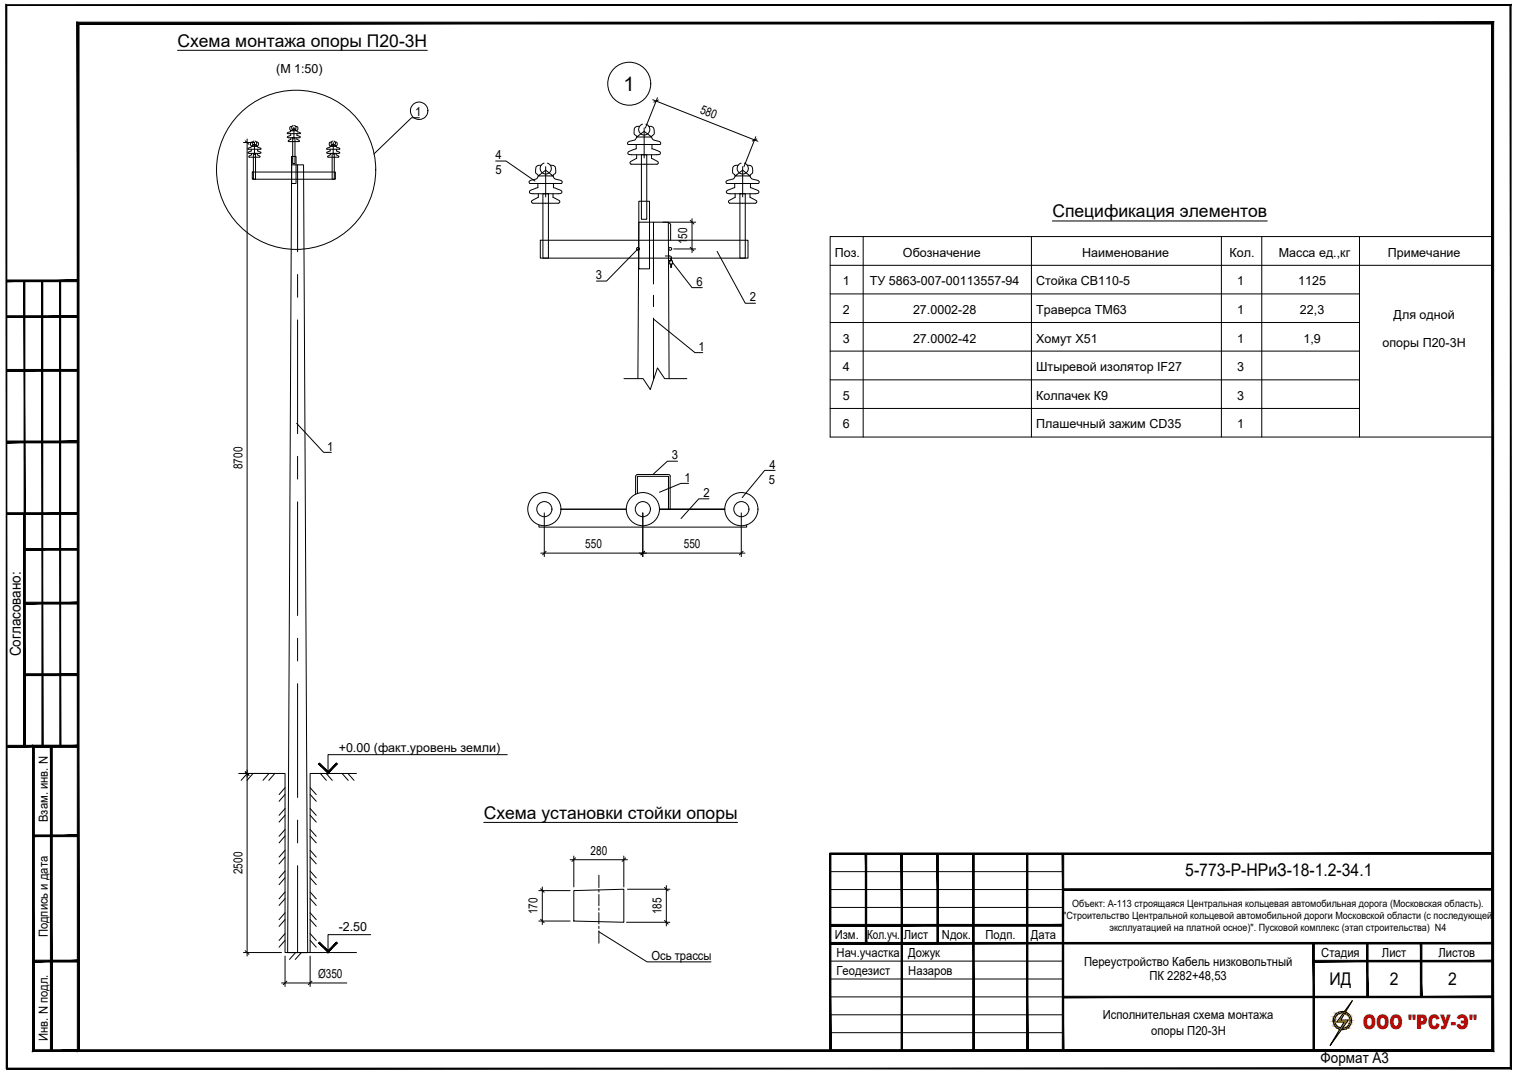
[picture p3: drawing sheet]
<svg xmlns="http://www.w3.org/2000/svg" width="420mm" height="297mm" viewBox="0 0 420 297" stroke-linecap="round" stroke-linejoin="round" font-family="sans-serif">
<!-- layer: Ramka -->
<g fill="#000" stroke="#000" stroke-width=".28">
<path d="M1.8 77.5v.5l19.8-.5zM1.8 78l19.8-.5v.5z"/>
<path d="M11.6 77.7l.2 128.9v-128.9zM11.6 77.7l.2 128.9h-.2z"/>
<path d="M16.6 77.7l.2 128.9v-128.9zM16.6 77.7l.2 128.9h-.2z"/>
<path d="M1.8 87.9h19.8v-.5zM1.8 87.4h19.8l-19.8 .5z"/>
<path d="M1.8 102.8h19.8v-.5zM1.8 102.3h19.8l-19.8 .5z"/>
<path d="M1.8 122.6h19.8v-.5zM1.8 122.1h19.8l-19.8 .5z"/>
<path d="M1.8 141.9v.5l19.8-.5zM1.8 142.4l19.8-.5v.5z"/>
<path d="M6.7 77.7v64.5h.2zM6.7 77.7h.2v64.5z"/>
<path d="M6.8 152.3h14.8v-.5zM6.8 151.8h14.8l-14.8 .5z"/>
<path d="M6.8 167.2h14.8v-.5zM6.8 166.7h14.8l-14.8 .5z"/>
<path d="M6.8 187h14.8v-.5zM6.8 186.5h14.8l-14.8 .5z"/>
<path d="M6.5 142.2v64.4h.5zM6.5 142.2h.5v64.4z"/>
<path d="M1.8 206.8h19.8v-.5zM1.8 206.3h19.8l-19.8 .5z"/>
<path d="M9.3 231.6h12.3v-.5zM9.3 231.1h12.3l-12.3 .5z"/>
<path d="M9.3 266.3h12.3v-.5zM9.3 265.8h12.3l-12.3 .5z"/>
<path d="M1.7 1.3v294.5h.2zM1.7 1.3l.2 .2v294.3zM1.7 1.3l.2 .2 416.3-.2zM1.9 1.5l416.3-.2-.2 .2zM418.2 1.3l-.2 .2 .2 294.4zM418 1.5l.2 294.4-.2-.2zM1.8 295.9h416.4l-.2-.2zM1.8 295.7h416.2l-416.2 .2z"/>
<path d="M14 206.6v84.2h.5zM14 206.6h.5v84.2z"/>
<path d="M21.4 6.1v285l.5-.5zM21.4 6.1l.5 .5v284zM21.4 6.1l.5 .5 391.5-.5zM21.9 6.6l391.5-.5-.5 .5zM413.4 6.1l-.5 .5 .5 284.5zM412.9 6.6l.5 284.5-.5-.5zM21.4 291.1h392l-.5-.5zM21.4 291.1l.5-.5h391z"/>
<path d="M9 291.1h12.6v-.5zM9 291.1l.5-.5h12.1zM9 206.3v84.8l.5-.5zM9 206.3l.5 .5v83.8zM9 206.3l.5 .5 12.1-.5zM9.5 206.8l12.1-.5v.5z"/>
</g>
<g fill="none" stroke="#000" stroke-width=".28">
<path d="M1.8 77.7h19.8M6.8 77.7v49.6M11.7 77.7v128.9M16.7 77.7v128.9M1.8 142.2h19.8M1.8 206.6h19.8M11.7 206.6h.1M1.8 295.8h416.3M371.8 280.5l-1.8 2.4h2.1l-1.1 1.7M371.9 280.4a2.14 2.14 0 0 0-2.4 1.7 2.14 2.14 0 0 0 1.6 2.5M372.1 280.1l2.2-3.1-1.9 3.1a2.52 2.52 0 0 1 1.6 3 2.52 2.52 0 0 1-2.7 1.9l-3.1 4.4 2.6-4.5M372.1 280.1a2.52 2.52 0 0 0-3 1.8 2.52 2.52 0 0 0 1.8 3"/>
<path d="M372.2 280.5l-1.1 1.9h2.1l-1.7 2.3M372.2 280.5a2.14 2.14 0 0 1 1.5 2.3 2.14 2.14 0 0 1-2.1 1.8"/>
</g>
<g fill="#000" stroke="#000" stroke-width=".28">
<path d="M229.6 236.3l.4 54.5v-54.5zM229.6 236.3l.4 54.5h-.4z"/>
<path d="M229.8 236.5h183.4v-.4zM229.8 236.1h183.4l-183.4 .4z"/>
<path d="M412.9 236.3l.5 54.5v-54.5zM412.9 236.3l.5 54.5h-.5z"/>
<path d="M229.8 255.9v.5l64.4-.5zM229.8 256.4l64.4-.5v.5z"/>
<path d="M294.2 246v.4l119-.4zM294.2 246.4l119-.4v.4z"/>
<path d="M229.8 260.9v.4l183.4-.4zM229.8 261.3l183.4-.4v.4z"/>
<path d="M239.5 236.3v24.8h.4zM239.5 236.3h.4v24.8z"/>
<path d="M259.3 236.3v24.8h.4zM259.3 236.3h.4v24.8z"/>
<path d="M294.2 275.8v.4l119-.4zM294.2 276.2l119-.4v.4z"/>
<path d="M378.3 261.1v14.9h.4zM378.3 261.1h.4v14.9z"/>
<path d="M393.1 261.1v14.9h.5zM393.1 261.1h.5v14.9z"/>
<path d="M363.6 266.3h49.6v-.4zM363.6 265.9h49.6l-49.6 .4z"/>
<path d="M229.8 290.7v.3l183.4-.3zM229.8 291l183.4-.3v.3z"/>
<path d="M249.4 236.3v54.5h.4zM249.4 236.3h.4v54.5z"/>
<path d="M269.2 236.3v54.5h.4zM269.2 236.3h.4v54.5z"/>
<path d="M284.1 236.3v54.5h.4zM284.1 236.3h.4v54.5z"/>
<path d="M294 236.3v54.5h.4zM294 236.3h.4v54.5z"/>
<path d="M363.4 261.1v29.7h.4zM363.4 261.1h.4v29.7z"/>
</g>
<path d="M229.8 241.3h64.4M229.8 246.3h64.4M229.8 251.2h64.4M229.8 266.1h64.4M229.8 271h64.4M229.8 276h64.4M229.8 280.9h64.4M229.8 285.9h64.4" fill="none" stroke="#000" stroke-width=".28"/>
<!-- layer: Ramka -->
<g fill="#ffbf00" stroke="#ffbf00" stroke-width=".28">
<path d="M374.3 277l-1.8 3h-.4z"/>
<path d="M371.1 280.1h.8z"/>
<path d="M370.4 284.8h2.3z"/>
<path d="M371.3 285h.5z"/>
<path d="M372.1 280l.4 .1zM372.1 280l.4 .1z"/>
<path d="M372.1 280.1h.4zM372.1 280.1h.3z"/>
<path d="M371.1 280.1h1zM371 280.1h1.1z"/>
<path d="M371 280.1h1.4zM370.7 280.2h1.7zM370.7 280.2h1.7zM370.7 280.2h1.7z"/>
<path d="M370.7 280.2l2.1 .2-.4-.2zM370.2 280.4l.5-.2 2.1 .2zM370.2 280.4h2.6zM370.2 280.4h2.6z"/>
<path d="M370.2 280.4h2.7zM370.2 280.4h2.7z"/>
<path d="M371.4 280.4l1.5 .1zM371.4 280.4l1.5 .1z"/>
<path d="M370.2 280.4h1.2zM370.2 280.4l.8 .1z"/>
<path d="M371.8 280.5h1.2zM371.8 280.5h1.2z"/>
<path d="M372.2 280.5l.9 .1zM372.2 280.5l.9 .1z"/>
<path d="M371.8 280.5h.4zM371.8 280.5l.3 .1z"/>
<path d="M370.1 280.5h.9zM369.9 280.6h.8z"/>
<path d="M372.4 280.6l.8 .1zM372.4 280.6l.8 .1zM372.6 280.7h.6zM372.6 280.7h.6z"/>
<path d="M369.9 280.6h.8zM369.9 280.6l.6 .1z"/>
<path d="M369.9 280.7h.6zM369.9 280.7l.4 .1h-.6z"/>
<path d="M372.6 280.7l.8 .2-.2-.2zM372.6 280.7l.8 .2z"/>
<path d="M372.9 280.9l.6 .2zM372.9 280.9l.6 .2z"/>
<path d="M369.7 280.8l.3 .3 .3-.3zM369.7 280.8l.3 .3h-.5z"/>
<path d="M369.5 281.1h.5zM369.5 281.1h.5z"/>
<path d="M373 281.1l.6 .1-.1-.1zM373 281.1l.6 .1z"/>
<path d="M369.5 281.1l.2 .3 .3-.3zM369.5 281.1l.2 .3h-.4z"/>
<path d="M373.2 281.2l.6 .3-.2-.3zM373.2 281.2l.6 .3h-.4z"/>
<path d="M369.3 281.4h.4zM369.3 281.4l.4 .1z"/>
<path d="M373.4 281.5h.4zM373.4 281.5h.4z"/>
<path d="M369.3 281.5l.3 .3 .1-.3zM369.3 281.5l.3 .3h-.4z"/>
<path d="M373.4 281.5l.6 .4-.2-.4zM373.4 281.5l.6 .4h-.5z"/>
<path d="M373.5 281.9h.5zM373.5 281.9h.5z"/>
<path d="M369.2 281.8l.3 .1 .1-.1zM369.2 281.8l.3 .1h-.4z"/>
<path d="M369.1 281.9l.3 .3 .1-.3zM369.1 281.9l.3 .3h-.4z"/>
<path d="M373.5 281.9l.5 .4v-.4zM373.5 281.9l.5 .4h-.4z"/>
<path d="M373.6 282.3l.4 .1zM373.6 282.3l.4 .1z"/>
<path d="M371.7 280.6l-.6 1.8 1-1.8zM371.7 280.6l-.6 1.8h-.7z"/>
<path d="M369 282.2l.4 .2v-.2zM369 282.2l.4 .2h-.4z"/>
<path d="M369 282.4l.4 .2v-.2zM369 282.4l.4 .2h-.4z"/>
<path d="M373.6 282.4l.4 .3v-.3zM373.6 282.4l.4 .3h-.3z"/>
<path d="M373.7 282.7l.3 .2v-.2zM373.7 282.7l.3 .2h-.4z"/>
<path d="M369 282.6l.4 .3v-.3zM369 282.6l.4 .3h-.4z"/>
<path d="M370.4 282.4l2.4 .5 .4-.5zM370.4 282.4l2.4 .5h-2.8z"/>
<path d="M369 282.9l.4 .1zM369 282.9l.4 .1z"/>
<path d="M373.6 282.9l.4 .2v-.2zM373.6 282.9l.4 .2h-.4z"/>
<path d="M373.6 283.1l.3 .2 .1-.2zM373.6 283.1l.3 .2h-.4z"/>
<path d="M369 283l.6 .3-.2-.3zM369 283l.6 .3h-.4zM369.2 283.3h.4zM369.2 283.3h.4z"/>
<path d="M373.5 283.3h.4zM373.5 283.3l.3 .2z"/>
<path d="M369.2 283.3l.5 .4-.1-.4zM369.2 283.3l.5 .4h-.4z"/>
<path d="M373.5 283.5l.2 .3 .1-.3zM373.5 283.5l.2 .3h-.5z"/>
<path d="M369.3 283.7l.5 .1zM369.3 283.7l.5 .1z"/>
<path d="M373.2 283.8h.5zM373.2 283.8h.5z"/>
<path d="M369.3 283.8l.7 .2-.2-.2zM369.3 283.8l.7 .2h-.5z"/>
<path d="M373.2 283.8l.3 .3 .2-.3zM373.2 283.8l.3 .3h-.5z"/>
<path d="M373 284.1h.5zM373 284.1l.4 .1z"/>
<path d="M369.5 284l.7 .2zM369.5 284l.7 .2z"/>
<path d="M369.6 284.2l.7 .1zM369.6 284.2l.7 .1z"/>
<path d="M372.9 284.2l.3 .2 .2-.2zM372.7 284.4l.2-.2 .3 .2z"/>
<path d="M369.7 284.3l1 .2zM369.7 284.3l1 .2h-.8z"/>
<path d="M372.7 284.4l.4 .1 .1-.1zM372.3 284.5l.4-.1 .4 .1z"/>
<path d="M369.9 284.5h.8zM369.9 284.5h.8z"/>
<path d="M372.3 284.5h.8zM372.3 284.5h.8z"/>
<path d="M372.1 282.9l-.5 1.7 1.2-1.7zM372.1 282.9l-.5 1.7h-.6z"/>
<path d="M370 284.5l1 .1zM370 284.5l1 .1z"/>
<path d="M372.3 284.5h.8zM371.9 284.6h1z"/>
<path d="M370.1 284.6h1.5zM370.1 284.6h1.4z"/>
<path d="M371.9 284.6h1zM371.5 284.7h1.3z"/>
<path d="M370.1 284.6l1.4 .1zM370.1 284.6l1.4 .1z"/>
<path d="M370.2 284.7h2.6zM370.2 284.7l2.5 .1zM370.4 284.8h2.3z"/>
<path d="M370.4 284.8l1.8 .1 .5-.1zM370.4 284.8l1.8 .1zM370.8 284.9h1.4zM370.8 284.9h1.4z"/>
<path d="M370.8 284.9h1.4zM370.8 284.9l1 .1z"/>
<path d="M370.8 285h.5zM370.8 285h.5zM370.8 285h.5l-3.1 4.4z"/>
</g>
<!-- layer: 0 -->
<g fill="none" stroke="#000" stroke-width=".28">
<path d="M49.1 13.9h69.2M67.4 39.5h3v3.3M67.9 39l1 1M68.4 38.5v226.2M69.9 39.3h-.2a.71 .71 0 0 0-.1 1.2l-.1 .3-.9 .3v.2h3.6v-.3l-.6-.1a.4 .4 0 0 1-.3-.4 .4 .4 0 0 1 .2-.4v-.6l-.6-.2M70.3 39.1a.61 .61 0 0 0-.3 .9 .61 .61 0 0 0 .9 0 .61 .61 0 0 0-.3-.9M80.5 37v.5l-.9 .3v.3h3.5l-.1-.3-.8-.3v-.5M80.5 36.2l.9-.6 .8 .6zM80.5 38.1v.4l-.7 .5 .1 .2h2.8l.2-.2-.7-.5v-.4M80.8 35l-.4 .1a.95 .95 0 0 0 .1 1.2l-.2 .2-.7 .2-.1 .3h3.6l-.1-.3-.6-.2-.2-.2a.83 .83 0 0 0-.1-1.3h-.2M81 38.1h.6v7.2h-.6zM81.1 34.7a.61 .61 0 0 0-.3 1 .61 .61 0 0 0 1 0 .61 .61 0 0 0-.3-1"/>
<path d="M81.4 35.2v3.3M91.7 39.3h-.2a.71 .71 0 0 0-.1 1.2l-.1 .3-.8 .2-.1 .3h3.7v-.2l-.7-.2a.4 .4 0 0 1-.3-.4 .4 .4 0 0 1 .2-.4v-.6l-.6-.2M92.1 39.1a.61 .61 0 0 0-.3 .9 .61 .61 0 0 0 .9 0 .61 .61 0 0 0-.3-.9M92.2 39.5v3.3M116.1 32.6h-2.2l-10.4 10M176.2 37.9l2.1-1.5 2.1 1.5zM177 35a1.15 1.15 0 0 0-1.2 .3 1.15 1.15 0 0 0-.3 1.1v.7a.87 .87 0 0 1 .5 1.3 2.99 2.99 0 0 1-2 .8 .4 .4 0 0 0-.3 .4 .4 .4 0 0 0 .2 .4h8.8a.43 .43 0 0 0-.1-.8l-1-.3a1.12 1.12 0 0 1-1.2-1.2 1.39 1.39 0 0 0 .6-2l-.2-.4-.5-.3h-.7M177.8 34.4a1.55 1.55 0 0 0-.7 2.3 1.55 1.55 0 0 0 2.5 0 1.55 1.55 0 0 0-.8-2.3M178.3 35.4v8.3M180.7 27.6l29.1 11.5M182 27.1l-3.4 8.3M182.2 27.7l-1.2 .6"/>
<path d="M209.2 37.8l-3.3 8.4M209.5 38.5l-1.3 .5M69.5 41.3v.5l-.8 .4v.2h3.5v-.2l-.9-.4v-.5M69.6 40.5l.8-.6 .9 .6zM69.6 42.5v.3l-.7 .4v.2l3 .1 .1-.2-.8-.5v-.3M69.8 47.6h23v2h-23zM70.1 42.5h.6v7.1h-.6zM80.7 43.3h1.2v7.5h-1.2zM80.7 43.3v2M82.4 45.6v24.1M91.4 40.5l.8-.6 .9 .6zM91.4 41.3v.5l-.9 .4v.2h3.5v-.2l-.9-.4v-.5"/>
<path d="M91.4 42.5v.3l-.7 .5 .1 .2 3-.1-.1-.2-.7-.4v-.3M91.9 42.5h.6v7.1h-.6zM137.2 44.6h2.9l8 5.5M148.9 50.8v1.1l-1.9 .7a.49 .49 0 0 0-.5 .5 .49 .49 0 0 0 .6 .5h7.4l1-.2-.2-.7-2.1-.8v-1.1M149 48.7l2-1.6 2.1 1.6zM149 53.6v1l-1.8 .9-.1 .4 .2 .3h7.5l.2-.3-.2-.4-1.7-.9v-1M149.7 45.8a1.19 1.19 0 0 0-1.5 1.4l.1 .6a.94 .94 0 0 1 .5 1.4l-.3 .3-.8 .2a.94 .94 0 0 0-1.2 .8l.2 .3h8.7a.56 .56 0 0 0 .1-.7 .56 .56 0 0 0-.7-.3 1.32 1.32 0 0 1-1.7-1.3 1.48 1.48 0 0 0 .8-1.4 1.48 1.48 0 0 0-.8-1.3h-.8M150.3 53.6h1.5v17.9h-1.5zM150.6 45.2a1.55 1.55 0 0 0-.8 2.3 1.55 1.55 0 0 0 2.5 0 1.55 1.55 0 0 0-.8-2.3M151 46.1v8.4M176.1 40v1.2l-1.9 .7a.47 .47 0 0 0-.4 .5 .47 .47 0 0 0 .5 .4h8a.47 .47 0 0 0 .5-.4 .47 .47 0 0 0-.5-.5l-1.8-.7v-1.2M176.2 42.8v1l-1.7 1-.1 .3 .2 .4h7.3l.3-.4-.1-.3-1.8-1v-1"/>
<path d="M176.8 55.7h3v18.7h-3zM177.5 42.8h1.5v17.9h-1.5zM203.4 50.8v1.1l-2.1 .8-.3 .3 .2 .5 .8 .1h7l.9-.1 .1-.5-.2-.3-2.1-.8v-1.1M203.4 48.7l2.2-1.6 2 1.6zM203.5 53.6v1l-1.8 .9-.1 .4 .3 .3h7.4l.2-.3-.1-.4-1.8-.9v-1M204.2 45.8a1.19 1.19 0 0 0-1.4 1.4v.6a1 1 0 0 1 .6 1.3 1 1 0 0 1-1.2 .6l-.5 .1a.56 .56 0 0 0-.7 .3 .56 .56 0 0 0 .2 .7h8.7a.56 .56 0 0 0 .2-.7 .56 .56 0 0 0-.7-.3 1.32 1.32 0 0 1-1.7-1.3 1.52 1.52 0 0 0-.1-2.7h-.8M204.8 53.6h1.5v17.9h-1.5zM205.1 45.2a1.55 1.55 0 0 0-.8 2.3 1.55 1.55 0 0 0 2.5 0 1.55 1.55 0 0 0-.8-2.3M205.6 46.1v8.4M82.4 76v6.3M149.5 66.5h57.5v5h-57.5zM176.6 68.9l-8.7 8.9h-2.8"/>
<path d="M180.9 61.5v17.1M183.5 61.5h9.1M184.1 70.9h.2M184.4 70.9h.3M184.8 70.9h.3M185 61.5l.6 .6v4.4M185.2 70.9h.3M185.4 72.2h.7v.9h-.7zM185.6 71l.2 .1M185.6 71.5v.7M185.6 73.1v1M185.8 71.2l.1 1"/>
<path d="M185.9 73.1v1M186.1 72.6l5.4 7h2.9M186.5 68.9h6.1M191 61l1.1 1M191 68.5l1.1 .9M191.5 60.5v9.4M198.5 69.6l7.8 14.3h2.8M229.8 73.4h183.4M238.9 65.5v55.5M285.5 65.5v55.5M291.3 61.2h59.5M338.1 65.5v55.5"/>
<path d="M349.2 65.5v55.5M376.3 65.5v55.5M413.2 65.5h-183.4v55.5h183.4M82.4 88.6v31.5M180.9 81.7v3.2M180.9 88.1v17M180.9 88.3l11.4 9.3h2.2M229.8 81.4h146.5M229.8 89.3h146.5M229.8 97.2h146.5M82.1 117.2l7.5 8h2.1M172.7 104.8h5.3l2 3 2-5.9 2 2.9h6.1"/>
<path d="M176.6 104.8l.2-43.3h8.2l.2 43.3M229.8 105.2h146.5M229.8 113.1h146.5M82.4 126.3v6.3M82.4 138.9v31.5M175.9 131.9v4.9M176 131.8l.5-.4h8.5l.5 .4M176.4 136.7v-4.8h8.6v9.1M185.5 131.9v9.1M187.5 127.7h-2.8l-4 3.7M190.6 133.8h-2.1l-6 2.5M196.2 138.1h-2.8l-4.9 5.5"/>
<path d="M214.5 130.2h-2.8l-6.3 7.6M149.2 145.3v.6h57.5v-.6M149.7 153.1h56.5M150.7 142v12.1M151.2 152.6l-1 1M155.3 141h18M177.9 142v12.1M178.4 152.6l-1 1M200.6 141h-18.1h18.1M205.2 142v12.1M205.7 152.6l-1 1M82.4 176.7v6.3"/>
<path d="M82.4 189.3v31.5M66.1 214.1h12.8v49.6h6.9v-49.6h12.9M67.4 214.1h10.5M67.9 213.7l1 .9M68.4 214.1l-1.7 1.9M70 214.1l-1.6 1.9M74.5 214.1l-1.7 1.9M76.1 214.1l-1.7 1.9M78.9 218.1l-1.7 1.9M78.9 219.9l-1.7 1.9M85.8 218.1l1.7 1.9M85.8 219.9l1.7 1.9"/>
<path d="M88.3 214.1h5.5M88.7 214.1l1.6 1.9M90.3 214.1l1.7 1.9M94.7 214.1l1.7 1.9M96.3 214.1l1.7 1.9M140.4 208.9h-49.6v5M78.9 223.8l-1.7 1.9M78.9 225.7l-1.7 1.9M78.9 229.6l-1.7 1.9M78.9 231.4l-1.7 1.9M78.9 235.4l-1.7 1.9M78.9 237.2l-1.7 1.9"/>
<path d="M82.4 227v6.3M82.4 239.6v24.1M85.8 223.8l1.7 1.9M85.8 225.7l1.7 1.9M85.8 229.6l1.7 1.9M85.8 231.4l1.7 1.9M85.8 235.4l1.7 1.9M85.8 237.2l1.7 1.9M133.9 227.7h70.3M157.8 238h15.9M158.8 237v8.5M159.3 237.5l-1 1"/>
<path d="M172.7 237v8.5M173.2 237.5l-1 1M78.9 241.1l-1.7 1.9M78.9 243l-1.7 1.9M78.9 246.9l-1.7 1.9M78.9 248.8l-1.7 1.9M78.9 252.7l-1.7 1.9M78.9 254.6l-1.7 1.9M78.9 258.4l-1.7 2M85.8 241.1l1.7 1.9M85.8 243l1.7 1.9M85.8 246.9l1.7 1.9"/>
<path d="M85.8 248.8l1.7 1.9M85.8 252.7l1.7 1.9M85.8 254.6l1.7 1.9M85.8 258.4l1.7 2M102.6 258.7h-11.8v5M149.1 246.5h8.7M149.1 255h8.7M149.6 246l1 1M149.6 254.5l1 .9M150.1 245.5v10.4M158.8 246.5l13.9-.3v9.1l-13.9-.3zM165.8 257.9l13.3 8.4h17.7"/>
<path d="M165.8 242.3v3.4M165.8 246.3v.7M165.8 247.6v3.1M165.8 251.4v.6M165.8 252.6v3.2M165.8 256.4v.6M165.8 257.7v3.4M173.4 255.3h12M173.7 246.2h11.7M183.9 245.7l1 .9M183.9 254.8l1 1M184.4 245.2v11.1"/>
<path d="M67.4 263.7h10.5M67.9 263.2l1 1M77.9 272.1h18.1M78.9 264.7v8.4M78.9 260.3l-1.7 1.9M79.4 271.6l-1 1M79.6 263.7l1.1-218.1h3.3l1.2 218.1M81.8 263.7l-1.7 1.9M83.4 263.7l-1.7 1.9M85.2 263.7h-5.6h5.6M85.8 263.7h12.9M85.8 264.7v8.4"/>
<path d="M85.8 260.3l1.7 1.9M86.3 271.6l-1 1"/>
<circle cx="116" cy="30.7" r="2.42"/>
<circle cx="174.2" cy="23.2" r="5.9"/>
<circle cx="82" cy="47" r="22"/>
<circle cx="176.6" cy="68.9" r=".4"/>
<circle cx="185.5" cy="68.9" r=".4"/>
<circle cx="150.7" cy="140.9" r="4.6"/>
<circle cx="150.7" cy="140.9" r="2.1"/>
<circle cx="177.9" cy="140.9" r="4.6"/>
<circle cx="177.9" cy="140.9" r="2.1"/>
<circle cx="205.2" cy="140.9" r="4.6"/>
<circle cx="205.2" cy="140.9" r="2.1"/>
</g>
<g fill="#000" stroke="#000" stroke-width=".28">
<path d="M88.2 211.5l2.6 2.1-2.3-2.4zM88.2 211.5l2.6 2.1v.5zM90.8 213.6v.5l2.3-2.9zM93.1 211.2l.3 .3-2.6 2.6z"/>
<path d="M88.2 261.1l2.6 2-2.3-2.3zM88.2 261.1l2.6 2v.6zM90.8 263.1v.6l2.3-2.9zM93.1 260.8l.3 .3-2.6 2.6z"/>
</g>
<text font-size="5.5" x="172.6" y="25.1">1</text>
<text font-size="5.5" fill="#b80000" x="377.2" y="284.8">ООО &quot;РСУ-Э&quot;</text>
<g font-size="4.8">
<text x="49.1" y="12.9">Схема монтажа опоры П20-3Н</text>
<text x="291.3" y="60.2">Спецификация элементов</text>
<text x="133.9" y="226.6">Схема установки стойки опоры</text>
<text x="328.1" y="242.4">5-773-Р-НРиЗ-18-1.2-34.1</text>
<text x="368" y="272.8">ИД</text>
<text x="384.7" y="272.8">2</text>
<text x="400.8" y="272.8">2</text>
</g>
<g font-size="4.2">
<text x="5.8" y="181.7" transform="rotate(-90 5.8 181.7)">Согласовано:</text>
<text x="365.5" y="294.4">Формат А3</text>
</g>
<g font-size="3.5">
<text x="76.4" y="20.1">(М 1:50)</text>
<text x="114.9" y="32.1">1</text>
<text x="193.6" y="31.3" transform="rotate(21 193.6 31.3)">580</text>
<text x="137.1" y="44.1">4</text>
<text x="137.1" y="48.2">5</text>
<text x="190.2" y="67.6" transform="rotate(-90 190.2 67.6)">150</text>
<text x="231.1" y="71">Поз.</text>
<text x="249.9" y="71">Обозначение</text>
<text x="299.5" y="71">Наименование</text>
<text x="340.3" y="71">Кол.</text>
<text x="353.9" y="71">Масса ед.,кг</text>
<text x="384.1" y="71">Примечание</text>
<text x="164.9" y="77.3">3</text>
<text x="192.8" y="79.1">6</text>
<text x="207.5" y="83.4">2</text>
<text x="233.3" y="79">1</text>
<text x="240.7" y="79">ТУ 5863-007-00113557-94</text>
<text x="286.8" y="79">Стойка СВ110-5</text>
<text x="342.5" y="79">1</text>
<text x="359.3" y="79">1125</text>
<text x="233.3" y="86.9">2</text>
<text x="252.7" y="86.9">27.0002-28</text>
<text x="286.8" y="86.9">Траверса ТМ63</text>
<text x="342.5" y="86.9">1</text>
<text x="359.8" y="86.9">22,3</text>
<text x="385.7" y="88.2">Для одной</text>
<text x="233.3" y="94.8">3</text>
<text x="252.7" y="94.8">27.0002-42</text>
<text x="286.8" y="94.8">Хомут Х51</text>
<text x="342.5" y="94.8">1</text>
<text x="360.8" y="94.8">1,9</text>
<text x="193.4" y="97.1">1</text>
<text x="382.7" y="96.1">опоры П20-3Н</text>
<text x="233.3" y="102.8">4</text>
<text x="286.8" y="102.8">Штыревой изолятор IF27</text>
<text x="342.5" y="102.8">3</text>
<text x="233.3" y="110.7">5</text>
<text x="286.8" y="110.7">Колпачек К9</text>
<text x="342.5" y="110.7">3</text>
<text x="233.3" y="118.6">6</text>
<text x="286.8" y="118.6">Плашечный зажим СD35</text>
<text x="342.5" y="118.6">1</text>
<text x="90.6" y="124.7">1</text>
<text x="67.1" y="129.9" transform="rotate(-90 67.1 129.9)">8700</text>
<text x="186" y="127.2">3</text>
<text x="213" y="129.7">4</text>
<text x="189.5" y="133.3">1</text>
<text x="194.7" y="137.6">2</text>
<text x="212.8" y="133.9">5</text>
<text x="162" y="151.8">550</text>
<text x="189.3" y="151.8">550</text>
<text x="93.8" y="208.2">+0.00 (факт.уровень земли)</text>
<text x="13.2" y="227.6" transform="rotate(-90 13.2 227.6)">Взам. инв. N</text>
<text x="163.5" y="236.7">280</text>
<text x="67.1" y="242" transform="rotate(-90 67.1 242)">2500</text>
<text x="93.8" y="257.7">-2.50</text>
<text x="148.8" y="253.2" transform="rotate(-90 148.8 253.2)">170</text>
<text x="183.1" y="253.2" transform="rotate(-90 183.1 253.2)">185</text>
<text x="13.2" y="259.5" transform="rotate(-90 13.2 259.5)">Подпись и дата</text>
<text x="231" y="259.8">Изм.</text>
<text x="240" y="259.8">Кол.уч.</text>
<text x="250.1" y="259.8">Лист</text>
<text x="260.7" y="259.8">Nдок.</text>
<text x="272.8" y="259.8">Подп.</text>
<text x="285.4" y="259.8">Дата</text>
<text x="180.3" y="265.6">Ось трассы</text>
<text x="231.5" y="269.8">Геодезист</text>
<text x="231.5" y="264.8">Нач.участка</text>
<text x="251.4" y="269.8">Назаров</text>
<text x="251.4" y="264.8">Дожук</text>
<text x="300" y="267.5">Переустройство Кабель низковольтный</text>
<text x="365.7" y="264.8">Стадия</text>
<text x="382.5" y="264.8">Лист</text>
<text x="398.2" y="264.8">Листов</text>
<text x="88" y="270.6">Ø350</text>
<text x="318.1" y="271.3">ПК 2282+48,53</text>
<text x="305.2" y="282.1">Исполнительная схема монтажа</text>
<text x="318.6" y="286.6">опоры П20-3Н</text>
<text x="13.2" y="288.2" transform="rotate(-90 13.2 288.2)">Инв. N подл.</text>
</g>
<g font-size="2.8">
<text x="296.7" y="251">Объект: А-113 строящаяся Центральная кольцевая автомобильная дорога (Московская область).</text>
<text x="294.3" y="254.3">&quot;Строительство Центральной кольцевой автомобильной дороги Московской области (с последующей</text>
<text x="307.1" y="257.6">эксплуатацией на платной осное)&quot;. Пусковой комплекс (этап строительства) N4</text>
</g>
</svg>
